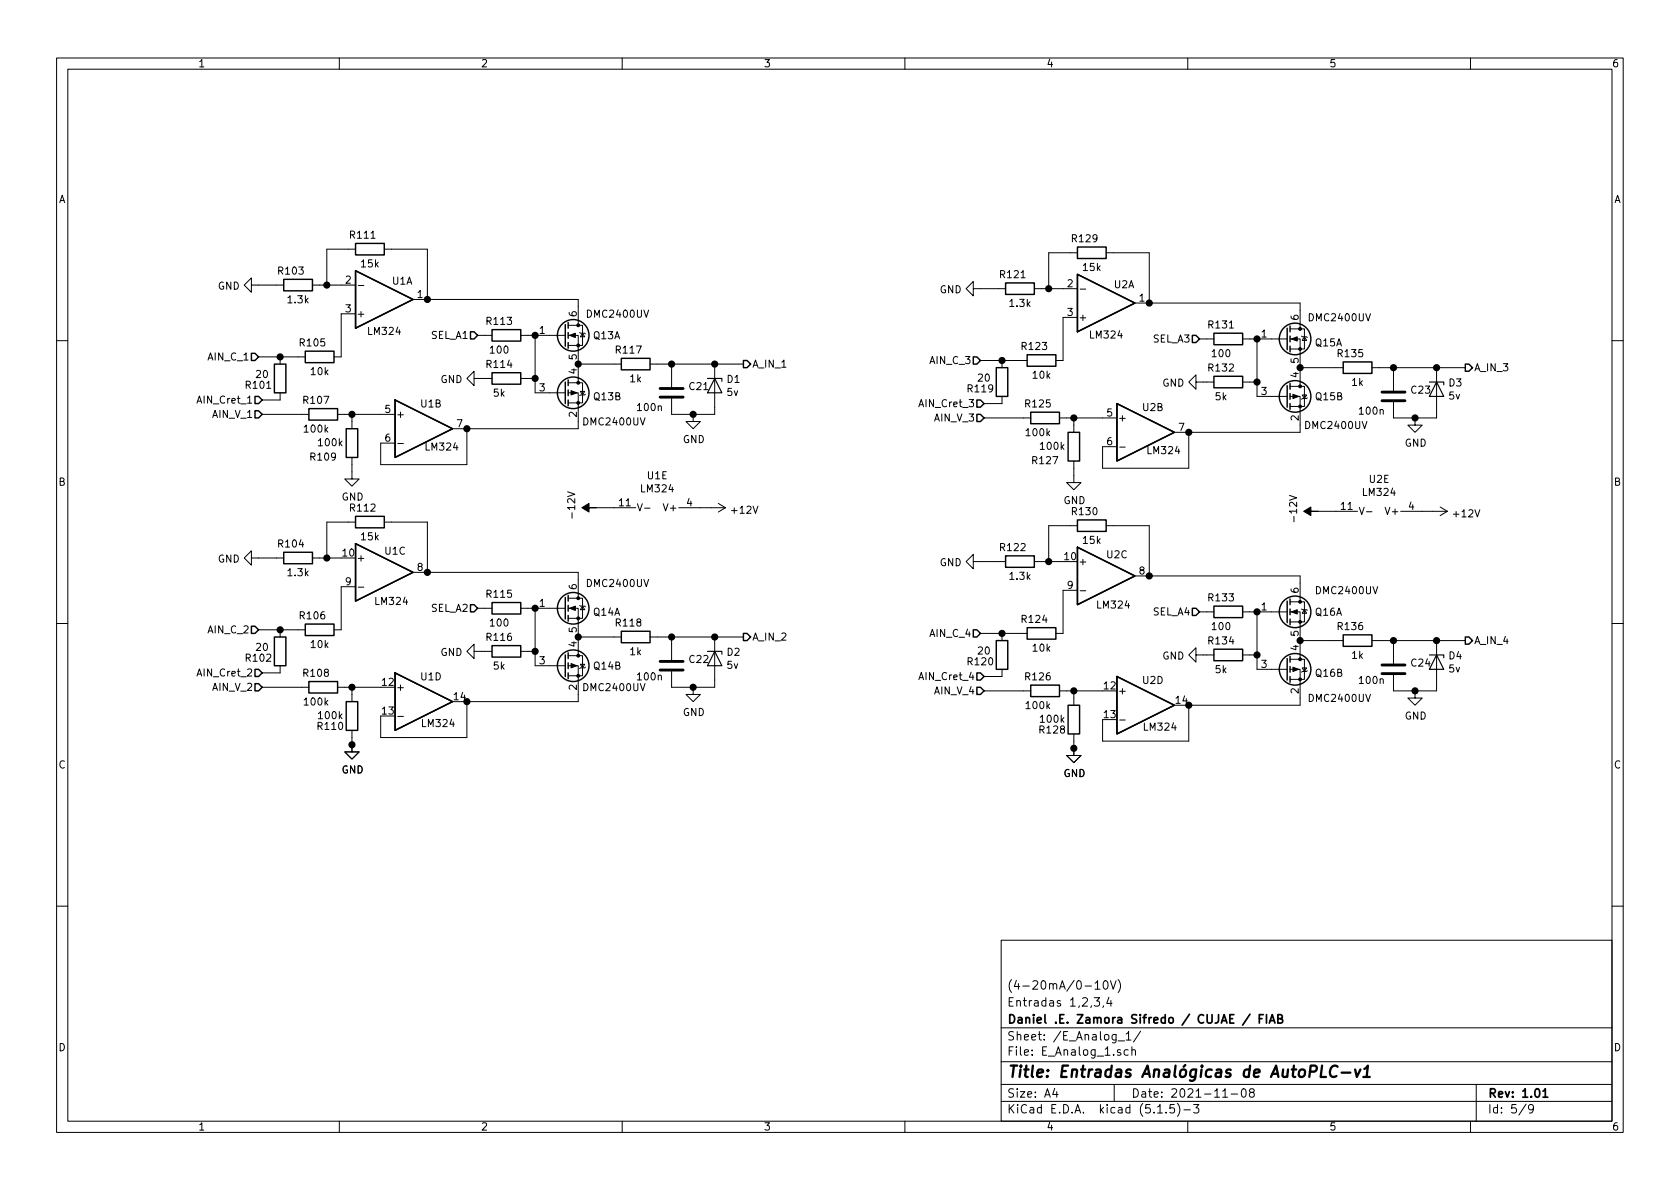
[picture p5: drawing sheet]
<svg xmlns="http://www.w3.org/2000/svg" width="297mm" height="210mm" viewBox="0 0 297 210" stroke-linecap="round" stroke-linejoin="round" font-family="sans-serif">
<g fill="none" stroke="#000" stroke-width=".18">
<path d="M10 10.3h277v189.9h-277zM12 12.2h273v186.1h-273zM60 10.3v1.9M110 10.3v1.9M160 10.3v1.9M210 10.3v1.9M260 10.3v1.9M44.4 50.4v-1.3l-1.2 1.3 1.2 1.3v-1.3h5.8M55.2 50.4h7.7M62.9 55.5h-2.6v7.6h-1.2M62.9 44.1h-5.1v6.3M63.3 50.5h1"/>
<path d="M67.9 44.1h7.7v8.9M73 53h29.2v4.5M84.5 59.3h2.5M92.1 59.3h7.8M94.6 59.3v10.2h5.3M100.5 59.3h1.7v8.4M100.5 57.5h2.5v3.6h-2.5M102.5 58.8l.1 .1h.8l.1 .1M103 58.9l.4 .7h-.8zM172.1 51v-1.2l-1.3 1.2 1.3 1.3v-1.3h5.7M182.9 51h7.6M190.5 56.1h-2.5v7.6h-1.3"/>
<path d="M190.5 44.7h-5.1v6.3M191 51.1h1M195.6 44.7h7.6v8.9M200.7 53.6h29.2v4.6M212.1 59.9h2.5M219.7 59.9h7.9M222.2 59.9v10.2h5.4M228.1 59.9h1.8v8.4M228.1 58.2h2.5v3.5h-2.5M230.1 59.4l.2 .2h.7l.1 .1M230.6 59.6l.4 .6h-.7zM10 60.2h2"/>
<path d="M45.7 63.1h8.3M46.4 73.3h8.2M49.5 63.1v1.3M49.5 69.5v1.2h-3.1M59.7 73.3h10.1M62.2 73.3v2.5M70.3 78.4h1M82.5 75.8v6.4h-15.2v-3.8h2.5M83.8 66.9v-1.2l-1.3 1.2 1.3 1.3v-1.3h3.2M92.1 66.9h2.5M100.5 69.5h1.7v6.3h-22.2M100.5 67.7h2.5v3.5h-2.5"/>
<path d="M102.2 64.4h7.7M102.6 69.2h.8l-.4 .6zM103.5 69.7l-.1 .1h-.8l-.1 .2M114.9 64.4h16.5M118.7 64.4v4M122.6 73.3v1.2h1.2l-1.2 1.3-1.3-1.3h1.3M126.4 64.4v8.9h-7.7v-2.8M173.4 63.7h8.2M174 73.9h8.2M177.2 63.7v1.3M177.2 70.1v1.3h-3.2M187.3 73.9h10.2"/>
<path d="M189.9 73.9v2.5M198 79.1h1M210.2 76.4v6.4h-15.3v-3.8h2.6M211.5 67.6v-1.3l-1.3 1.3 1.3 1.2v-1.2h3.1M219.7 67.6h2.5M228.1 70.1h1.8v6.3h-22.3M228.1 68.3h2.5v3.6h-2.5M229.9 65h7.6M230.3 69.8h.7l-.4 .7zM231.1 70.4l-.1 .1h-.7l-.2 .1M242.6 65h16.5M246.4 65v4.1"/>
<path d="M250.2 73.9v1.3h1.3l-1.3 1.2-1.3-1.2h1.3M254 65v8.9h-7.6v-2.8M285 60.2h2M44.4 98.7v-1.3l-1.2 1.3 1.2 1.2v-1.2h5.8M55.2 98.7h5.1M62.2 80.9v3.8h1.3l-1.3 1.3-1.2-1.3h1.2M62.9 92.3h-5.1v6.4M67.9 92.3h7.7v8.9M105.4 89.8h7M112.7 89.1l.4 1.2 .5-1.2M114 89.9h.9M120 89.8h8.3"/>
<path d="M127 89l1.3 .8M128.3 89.8l-1.3 .7M172.1 99.3v-1.3l-1.3 1.3 1.3 1.3v-1.3h5.7M182.9 99.3h5.1M189.9 81.5v3.8h1.2l-1.2 1.3-1.3-1.3h1.3M190.5 93h-5.1v6.3M195.6 93h7.6v8.8M233 90.4h7M240.3 89.7l.5 1.3 .4-1.3M241.6 90.5h1M247.6 90.4h8.3M254.6 89.7l1.3 .7"/>
<path d="M255.9 90.4l-1.3 .8M10 110.3h2M45.7 111.4h8.3M49.5 111.4v1.2M49.5 117.7v1.3h-3.1M62.9 103.8h-2.6v7.6h-1.2M63.3 103.8h1M73 101.2h29.2v4.6M83.8 115.2v-1.3l-1.3 1.3 1.3 1.3v-1.3h3.2M84.5 107.6h2.5M92.1 107.6h7.8M92.1 115.2h2.5"/>
<path d="M94.6 107.6v10.1h5.3M100.5 117.7h1.7v6.4h-19.7v6.3h-15.2v-3.8M100.5 115.9h2.5v3.6h-2.5M100.5 107.6h1.7v8.3M100.5 105.8h2.5v3.5h-2.5M102.2 112.6h7.7M102.5 107.1l.1 .1h.8l.1 .1M102.6 117.5h.8l-.4 .6zM103 107.2l.4 .6h-.8zM103.5 118l-.1 .1h-.8l-.1 .1M114.9 112.6h16.5M118.7 112.6v4.1"/>
<path d="M126.4 112.6v8.9h-7.7v-2.8M173.4 112h8.2M177.2 112v1.3M177.2 118.4v1.2h-3.2M190.5 104.4h-2.5v7.6h-1.3M191 104.5h1M200.7 101.8h29.2v4.6M211.5 115.8v-1.3l-1.3 1.3 1.3 1.3v-1.3h3.1M212.1 108.2h2.5M219.7 108.2h7.9M219.7 115.8h2.5M222.2 108.2v10.2h5.4"/>
<path d="M228.1 108.2h1.8v8.4M228.1 106.4h2.5v3.6h-2.5M228.1 118.4h1.8v6.3h-19.7v6.4h-15.3v-3.9M228.1 116.6h2.5v3.5h-2.5M229.9 113.3h7.6M230.1 107.7l.2 .1h.7l.1 .1M230.3 118.1h.7l-.4 .6zM230.6 107.8l.4 .7h-.7zM231.1 118.6l-.1 .1h-.7l-.2 .2M242.6 113.3h16.5M246.4 113.3v4M254 113.3v8.9h-7.6v-2.8"/>
<path d="M285 110.3h2M46.4 121.5h8.2M59.7 121.5h7.6M62.2 129.2v3.8h1.3l-1.3 1.2-1.2-1.2h1.2M62.2 121.5v2.6M70.3 126.7h1M122.6 121.5v1.3h1.2l-1.2 1.3-1.3-1.3h1.3M174 122.2h8.2M187.3 122.2h7.6M189.9 129.8v3.8h1.2l-1.2 1.3-1.3-1.3h1.3M189.9 122.2v2.5M198 127.3h1"/>
<path d="M250.2 122.2v1.2h1.3l-1.3 1.3-1.3-1.3h1.3M10 160.2h2M177 166.3h108v32h-108zM193.5 176.4h.9l-.5 .6 .4 .1v.7l-.2 .1-.6-.1M193.6 173.9l.5-.5v1.5M193.6 174.9h.9M195.1 177.8l-.1 .3M195.2 173.6l.2-.2a.8 .8 0 0 1 .5 .8 .8 .8 0 0 1-.5 .7l-.2-.1-.2-.4zM196.1 176.3l-.4 1.1h.9M196.3 173.4l.5 1.5 .5-1.5M196.4 176.9v1M197.7 173.2a1.71 1.71 0 0 1 0 2.3"/>
<path d="M285 160.2h2M60 198.3v1.9M110 198.3v1.9M160 198.3v1.9M177 194.8h108M177 191.8h108M177 187.8h108M177 181.8h108M186.5 192.5l-.4 1h1M186.8 193v1M197 191.8v3M197.7 184.1h1.1"/>
<path d="M199.1 182.8l.4-.4v1.5M199.1 183.9h.9M199.5 185.7l-.4-.1-.3 .3v.6l.3 .1 .4-.1M200.1 185.7l.2-.1 .4 .1 .1 .9M200.1 185.1v1.5M201.7 182.3l-1.3 2M204.7 196.8h.8M206.2 196.7v.1M207.6 195.3h-.7l-.1 .7 .2-.1 .5 .1 .2 .2-.1 .5-.2 .1-.6-.1M208.2 195.1a1.71 1.71 0 0 1 0 2.3M209.3 196.3h1.2M210 198.3v1.9"/>
<path d="M211 195.3h1l-.5 .6 .4 .1v.7l-.2 .1-.7-.1M216.2 194h.8M217.7 193.5h1.1M219.6 192.7l.4-.2a.94 .94 0 0 1 0 1.5 .82 .82 0 0 1-.4-1.3zM221.2 193.2l-.3-.3 .1-.2 .2-.2 .4 .1 .2 .2-.1 .2-.6 .2a.48 .48 0 0 0-.1 .7l.2 .1 .5-.1a.48 .48 0 0 0-.1-.7h-.1M260 198.3v1.9M261 191.8v6.5M269.8 195.2l-1.2 2M271.1 196l-.3 .3-.4-.1-.1-.2v-.4l.1-.2 .4-.1 .2 .2a1.19 1.19 0 0 1-.2 1.2l-.4 .1"/>
</g>
<path d="M221 179.3l-1.3 2M223.4 179.4h-.7v1.5M223.9 179.4v1.5M222.7 180.1h.4M224.4 180.9l.5-1.5 .5 1.5M224.6 180.5h.7M225.9 180.1h.5l.2-.1 .1-.3-.3-.3h-.5v1.5h.6l.3-.3a.41 .41 0 0 0-.4-.5M272.8 193l.4-.5v1.5M272.8 194h.9" fill="none" stroke="#000" stroke-width=".3"/>
<path d="M236.5 188.6a.88 .88 0 0 0-1 0 .88 .88 0 0 0-.4 1 .7 .7 0 0 0 .4 .8 .7 .7 0 0 0 .8-.1M237.2 189.7h1.6M239.6 189.1l.3 1.3 .6-1.3M241 190.4h1.2M241.2 189l.7-.6-.3 2" fill="none" stroke="#000" stroke-width=".41"/>
<g fill="none" stroke="#000" stroke-width=".25">
<path d="M50.2 49.4h5v2h-5zM62.9 43h5v2.1h-5zM62.9 47.9l10.1 5.1-10.1 5zM83.2 58.7h.6l.7 .6-.7 .6h-.6zM87 58.3h5.1v2h-5.1zM99.9 57.4v3.8M100.5 57v1M100.5 58.8v1M177.8 50h5.1v2.1h-5.1zM190.5 43.7h5.1v2h-5.1zM190.5 48.5l10.2 5.1-10.2 5.1zM210.8 59.3h.7l.6 .6-.6 .7h-.7z"/>
<path d="M214.6 58.9h5.1v2.1h-5.1zM227.6 58v3.8M228.1 57.7v1M228.1 59.4v1M44.4 62.5h.7l.6 .6-.6 .6h-.7zM45.1 72.6h.6l.7 .7-.7 .6h-.6zM45.1 70.1h.6l.7 .6-.7 .7h-.6zM48.5 64.4h2v5.1h-2zM54 62.1h5.1v2h-5.1zM54.6 72.3h5.1v2h-5.1zM61.2 75.8h2v5.1h-2zM69.8 70.7l10.2 5.1-10.2 5.1z"/>
<path d="M87 65.9h5.1v2h-5.1zM99.9 67.6v3.8M100.5 60.6v1M100.5 67.2v1M100.5 69v1M100.5 70.7v1M109.9 63.4h5v2h-5zM131.4 63.7h.7l.6 .7-.6 .6h-.7zM172.1 63.1h.6l.7 .6-.7 .7h-.6zM172.7 73.3h.7l.6 .6-.6 .6h-.7zM172.7 70.7h.7l.6 .7-.6 .6h-.7zM176.1 65h2.1v5.1h-2.1z"/>
<path d="M181.6 62.7h5.1v2.1h-5.1zM182.2 72.9h5.1v2h-5.1zM188.8 76.4h2.1v5.1h-2.1zM197.5 71.4l10.1 5-10.1 5.1zM214.6 66.5h5.1v2.1h-5.1zM227.6 68.2v3.8M228.1 61.2v1M228.1 67.8v1M228.1 69.6v1M228.1 71.4v1M237.5 64h5.1v2h-5.1zM259.1 64.4h.6l.6 .6-.6 .7h-.6z"/>
<path d="M50.2 97.7h5v2h-5zM62.9 91.3h5v2h-5zM62.9 96.1l10.1 5.1-10.1 5.1zM177.8 98.3h5.1v2h-5.1zM190.5 91.9h5.1v2.1h-5.1zM190.5 96.8l10.2 5-10.2 5.1zM44.4 110.7h.7l.6 .7-.6 .6h-.7zM45.1 118.4h.6l.7 .6-.7 .6h-.6zM48.5 112.6h2v5.1h-2zM54 110.4h5.1v2h-5.1zM69.8 119l10.2 5.1-10.2 5.1zM83.2 106.9h.6l.7 .7-.7 .6h-.6z"/>
<path d="M87 106.5h5.1v2.1h-5.1zM87 114.2h5.1v2h-5.1zM99.9 105.7v3.8M99.9 115.8v3.8M100.5 105.3v1M100.5 107.1v1M100.5 108.8v1M100.5 115.4v1.1M100.5 117.2v1M100.5 119v1M109.9 111.6h5v2.1h-5zM131.4 112h.7l.6 .6-.6 .7h-.7z"/>
<path d="M172.1 111.4h.6l.7 .6-.7 .6h-.6zM172.7 119h.7l.6 .6-.6 .7h-.7zM176.1 113.3h2.1v5.1h-2.1zM181.6 111h5.1v2h-5.1zM197.5 119.6l10.1 5.1-10.1 5.1zM210.8 107.6h.7l.6 .6-.6 .6h-.7zM214.6 107.2h5.1v2h-5.1zM214.6 114.8h5.1v2h-5.1zM227.6 106.3v3.8M227.6 116.5v3.8M228.1 105.9v1M228.1 107.7v1"/>
<path d="M228.1 109.5v1M228.1 116.1v1M228.1 117.9v1M228.1 119.6v1M237.5 112.3h5.1v2h-5.1zM259.1 112.6h.6l.6 .7-.6 .6h-.6zM45.1 120.9h.6l.7 .6-.7 .7h-.6zM54.6 120.5h5.1v2h-5.1zM61.2 124.1h2v5.1h-2zM172.7 121.5h.7l.6 .7-.6 .6h-.7zM182.2 121.2h5.1v2h-5.1zM188.8 124.7h2.1v5.1h-2.1z"/>
<circle cx="101.3" cy="59.3" r="2.79"/>
<circle cx="229" cy="59.9" r="2.79"/>
<circle cx="101.3" cy="69.5" r="2.79"/>
<circle cx="229" cy="70.1" r="2.79"/>
<circle cx="101.3" cy="107.6" r="2.79"/>
<circle cx="101.3" cy="117.7" r="2.79"/>
<circle cx="229" cy="108.2" r="2.79"/>
<circle cx="229" cy="118.4" r="2.79"/>
</g>
<g fill="#000" stroke="#000" stroke-width=".18">
<path d="M100.7 59.3l1-.4v.8zM228.3 59.9l1.1-.3v.7zM101 69.1l1 .4-1 .3zM228.6 69.7l1 .4-1 .4zM102.9 89.8l1.2-.8v.8h1.3h-1.3v.7zM230.5 90.4l1.3-.7v.7h1.2h-1.2v.8zM100.7 107.6l1-.4v.7zM101 117.3l1 .4-1 .4zM228.3 108.2l1.1-.4v.8zM228.6 118l1 .4-1 .3z"/>
<circle cx="102.2" cy="57.5" r=".25"/>
<circle cx="229.9" cy="58.2" r=".25"/>
<circle cx="102.2" cy="61.1" r=".25"/>
<circle cx="102.2" cy="71.2" r=".25"/>
<circle cx="102.2" cy="67.7" r=".25"/>
<circle cx="229.9" cy="68.3" r=".25"/>
<circle cx="229.9" cy="61.7" r=".25"/>
<circle cx="229.9" cy="71.9" r=".25"/>
<circle cx="102.2" cy="115.9" r=".25"/>
<circle cx="102.2" cy="105.8" r=".25"/>
<circle cx="102.2" cy="119.5" r=".25"/>
<circle cx="102.2" cy="109.3" r=".25"/>
<circle cx="229.9" cy="116.6" r=".25"/>
<circle cx="229.9" cy="106.4" r=".25"/>
<circle cx="229.9" cy="110" r=".25"/>
<circle cx="229.9" cy="120.1" r=".25"/>
</g>
<path d="M125.1 66.9h2.5v.5M126.4 66.9l1.2 2.6h-2.5zM252.7 67.6h2.6v.5M254 67.6l1.3 2.5h-2.6zM125.1 115.2h2.5v.5M126.4 115.2l1.2 2.5h-2.5zM252.7 115.8h2.6v.5M254 115.8l1.3 2.6h-2.6z" fill="none" stroke="#000" stroke-width=".2"/>
<path d="M116.7 70.2h4.1M116.7 68.7h4.1M244.3 70.9h4.1M244.3 69.3h4.1M116.7 118.5h4.1M116.7 117h4.1M244.3 119.1h4.1M244.3 117.6h4.1" fill="none" stroke="#000" stroke-width=".51"/>
<g fill="#000" stroke="#000" stroke-width=".25">
<circle cx="57.8" cy="50.4" r=".51"/>
<circle cx="75.6" cy="53" r=".51"/>
<circle cx="94.6" cy="59.3" r=".51"/>
<circle cx="185.4" cy="51" r=".51"/>
<circle cx="203.2" cy="53.6" r=".51"/>
<circle cx="222.3" cy="59.9" r=".51"/>
<circle cx="49.5" cy="63.1" r=".51"/>
<circle cx="62.2" cy="73.3" r=".51"/>
<circle cx="82.6" cy="75.8" r=".51"/>
<circle cx="94.6" cy="66.9" r=".51"/>
<circle cx="102.2" cy="64.4" r=".51"/>
<circle cx="118.7" cy="64.4" r=".51"/>
<circle cx="122.6" cy="73.3" r=".51"/>
<circle cx="126.4" cy="64.4" r=".51"/>
<circle cx="177.2" cy="63.7" r=".51"/>
<circle cx="189.9" cy="73.9" r=".51"/>
<circle cx="210.2" cy="76.4" r=".51"/>
<circle cx="222.3" cy="67.6" r=".51"/>
<circle cx="229.9" cy="65" r=".51"/>
<circle cx="246.4" cy="65" r=".51"/>
<circle cx="250.2" cy="73.9" r=".51"/>
<circle cx="254" cy="65" r=".51"/>
<circle cx="57.8" cy="98.7" r=".51"/>
<circle cx="185.4" cy="99.3" r=".51"/>
<circle cx="49.5" cy="111.4" r=".51"/>
<circle cx="75.6" cy="101.2" r=".51"/>
<circle cx="94.6" cy="107.6" r=".51"/>
<circle cx="94.6" cy="115.2" r=".51"/>
<circle cx="102.2" cy="112.6" r=".51"/>
<circle cx="118.7" cy="112.6" r=".51"/>
<circle cx="126.4" cy="112.6" r=".51"/>
<circle cx="177.2" cy="112" r=".51"/>
<circle cx="203.2" cy="101.8" r=".51"/>
<circle cx="222.3" cy="115.8" r=".51"/>
<circle cx="222.3" cy="108.2" r=".51"/>
<circle cx="229.9" cy="113.3" r=".51"/>
<circle cx="246.4" cy="113.3" r=".51"/>
<circle cx="254" cy="113.3" r=".51"/>
<circle cx="62.2" cy="121.5" r=".51"/>
<circle cx="62.2" cy="131.7" r=".51"/>
<circle cx="82.6" cy="124.1" r=".51"/>
<circle cx="122.6" cy="121.5" r=".51"/>
<circle cx="189.9" cy="122.2" r=".51"/>
<circle cx="189.9" cy="132.3" r=".51"/>
<circle cx="210.2" cy="124.7" r=".51"/>
<circle cx="250.2" cy="122.2" r=".51"/>
</g>
<text font-size="2.8" x="178" y="190.5">Title: Entradas Analógicas de AutoPLC-v1</text>
<g font-size="2.1">
<text x="178" y="178">Entradas 1,2,3,4</text>
<text x="178" y="175">(4-20mA/0-10V)</text>
<text x="178" y="184">Sheet: /E_Analog_1/</text>
<text x="178" y="181">Daniel .E. Zamora Sifredo / CUJAE / FIAB</text>
<text x="178" y="186.7">File: E_Analog_1.sch</text>
<text x="178" y="196.9">KiCad E.D.A. kicad (5.1.5)-3</text>
<text x="178" y="194.1">Size: A4</text>
<text x="200" y="194.1">Date: 2021-11-08</text>
<text x="263" y="194.1">Rev: 1.01</text>
<text x="263" y="196.9">Id: 5/9</text>
</g>
<g font-size="1.8">
<text x="35" y="11.9">1</text>
<text x="85" y="11.9">2</text>
<text x="135" y="11.9">3</text>
<text x="185" y="11.9">4</text>
<text x="235" y="11.9">5</text>
<text x="285" y="11.9">6</text>
<text x="10.4" y="35.9">A</text>
<text x="285.4" y="35.9">A</text>
<text x="62" y="42.2">R111</text>
<text x="63.9" y="47.3">15k</text>
<text x="189.7" y="42.8">R129</text>
<text x="191.6" y="47.9">15k</text>
<text x="38.5" y="51.2">GND</text>
<text x="49.3" y="48.6">R103</text>
<text x="51" y="53.6">1.3k</text>
<text x="61.1" y="50.2">2</text>
<text x="69.4" y="50.3">U1A</text>
<text x="73.8" y="52.7">1</text>
<text x="166.1" y="51.9">GND</text>
<text x="177" y="49.2">R121</text>
<text x="188.7" y="50.8">2</text>
<text x="197" y="51">U2A</text>
<text x="201.4" y="53.3">1</text>
<text x="61.1" y="55.2">3</text>
<text x="63" y="56.1">+</text>
<text x="65.2" y="59.2">LM324</text>
<text x="76.3" y="59.9">SEL_A1</text>
<text x="86.2" y="57.4">R113</text>
<text x="95.4" y="59">1</text>
<text x="102" y="56" transform="rotate(-90 102 56)">6</text>
<text x="104" y="56.2">DMC2400UV</text>
<text x="105" y="60">Q13A</text>
<text x="178.6" y="54.3">1.3k</text>
<text x="188.7" y="55.9">3</text>
<text x="190.6" y="56.8">+</text>
<text x="192.8" y="59.9">LM324</text>
<text x="213.8" y="58.1">R131</text>
<text x="223" y="59.7">1</text>
<text x="229.6" y="56.6" transform="rotate(-90 229.6 56.6)">6</text>
<text x="231.6" y="56.8">DMC2400UV</text>
<text x="36.9" y="63.7">AIN_C_1</text>
<text x="53.1" y="61.3">R105</text>
<text x="86.2" y="65.1">R114</text>
<text x="86.8" y="62.5">100</text>
<text x="102" y="63.6" transform="rotate(-90 102 63.6)">5</text>
<text x="109" y="62.5">R117</text>
<text x="133" y="65">A_IN_1</text>
<text x="164.6" y="64.4">AIN_C_3</text>
<text x="180.8" y="61.9">R123</text>
<text x="203.9" y="60.6">SEL_A3</text>
<text x="213.8" y="65.7">R132</text>
<text x="214.4" y="63.2">100</text>
<text x="229.6" y="64.2" transform="rotate(-90 229.6 64.2)">5</text>
<text x="232.6" y="61.3">Q15A</text>
<text x="236.7" y="63.2">R135</text>
<text x="260.6" y="65.7">A_IN_3</text>
<text x="35.3" y="71.4">AIN_Cret_1</text>
<text x="43.6" y="68.8">R101</text>
<text x="45.4" y="66.8">20</text>
<text x="53.8" y="71.4">R107</text>
<text x="55" y="66.3">10k</text>
<text x="77.9" y="67.7">GND</text>
<text x="87.3" y="70.1">5k</text>
<text x="95.4" y="69.2">3</text>
<text x="102" y="66.1" transform="rotate(-90 102 66.1)">4</text>
<text x="105.1" y="70.8">Q13B</text>
<text x="111.4" y="67.6">1k</text>
<text x="121.9" y="69">C21</text>
<text x="128.6" y="67.7">D1</text>
<text x="128.6" y="70">5v</text>
<text x="171.2" y="69.4">R119</text>
<text x="173" y="67.5">20</text>
<text x="182.7" y="67">10k</text>
<text x="205.5" y="68.4">GND</text>
<text x="214.9" y="70.8">5k</text>
<text x="223" y="69.8">3</text>
<text x="229.6" y="66.8" transform="rotate(-90 229.6 66.8)">4</text>
<text x="232.7" y="70.8">Q15B</text>
<text x="239.1" y="68.2">1k</text>
<text x="249.6" y="69.6">C23</text>
<text x="256.2" y="68.3">D3</text>
<text x="256.2" y="70.7">5v</text>
<text x="37.6" y="73.9">AIN_V_1</text>
<text x="53.9" y="76.5">100k</text>
<text x="68.1" y="73">5</text>
<text x="70" y="73.9">+</text>
<text x="74.4" y="72.1">U1B</text>
<text x="80.8" y="75.6">7</text>
<text x="102" y="73.8" transform="rotate(-90 102 73.8)">2</text>
<text x="103.4" y="75.2">DMC2400UV</text>
<text x="112.9" y="72.7">100n</text>
<text x="162.9" y="72">AIN_Cret_3</text>
<text x="165.3" y="74.5">AIN_V_3</text>
<text x="181.4" y="72.1">R125</text>
<text x="181.6" y="77.1">100k</text>
<text x="195.7" y="73.7">5</text>
<text x="197.6" y="74.5">+</text>
<text x="202.1" y="72.7">U2B</text>
<text x="208.4" y="76.2">7</text>
<text x="229.6" y="74.4" transform="rotate(-90 229.6 74.4)">2</text>
<text x="231" y="75.9">DMC2400UV</text>
<text x="240.5" y="73.3">100n</text>
<text x="55" y="81.5">R109</text>
<text x="56.4" y="78.9">100k</text>
<text x="68.1" y="78.1">6</text>
<text x="75.4" y="79.7">LM324</text>
<text x="120.7" y="78.4">GND</text>
<text x="182.7" y="82.1">R127</text>
<text x="184.1" y="79.5">100k</text>
<text x="195.7" y="78.7">6</text>
<text x="203" y="80.3">LM324</text>
<text x="248.4" y="79">GND</text>
<text x="10.4" y="85.9">B</text>
<text x="60.4" y="88.5">GND</text>
<text x="109.5" y="89.5">11</text>
<text x="113.5" y="87.1">LM324</text>
<text x="114.5" y="84.8">U1E</text>
<text x="121.4" y="89.5">4</text>
<text x="188" y="89.1">GND</text>
<text x="241.1" y="87.7">LM324</text>
<text x="242.1" y="85.4">U2E</text>
<text x="285.4" y="85.9">B</text>
<text x="62" y="90.5">R112</text>
<text x="63.9" y="95.5">15k</text>
<text x="101.7" y="91.3" transform="rotate(-90 101.7 91.3)">-12V</text>
<text x="117.7" y="90.4">V+</text>
<text x="129.5" y="90.9">+12V</text>
<text x="189.7" y="91.1">R130</text>
<text x="229.3" y="91.9" transform="rotate(-90 229.3 91.9)">-12V</text>
<text x="237.2" y="90.2">11</text>
<text x="245.3" y="91.1">V+</text>
<text x="249.1" y="90.2">4</text>
<text x="257.1" y="91.5">+12V</text>
<text x="38.5" y="99.5">GND</text>
<text x="49.3" y="96.8">R104</text>
<text x="51" y="101.9">1.3k</text>
<text x="60.6" y="98.4">10</text>
<text x="63" y="99.3">+</text>
<text x="68.1" y="98.1">U1C</text>
<text x="73.8" y="101">8</text>
<text x="166.1" y="100.1">GND</text>
<text x="177" y="97.5">R122</text>
<text x="188.3" y="99.1">10</text>
<text x="190.6" y="99.9">+</text>
<text x="191.6" y="96.2">15k</text>
<text x="195.7" y="98.7">U2C</text>
<text x="201.4" y="101.6">8</text>
<text x="61.1" y="103.5">9</text>
<text x="66.5" y="107">LM324</text>
<text x="86.2" y="105.7">R115</text>
<text x="95.4" y="107.3">1</text>
<text x="102" y="104.2" transform="rotate(-90 102 104.2)">6</text>
<text x="104" y="103.8">DMC2400UV</text>
<text x="178.6" y="102.5">1.3k</text>
<text x="188.7" y="104.1">9</text>
<text x="194.1" y="107.6">LM324</text>
<text x="213.8" y="106.3">R133</text>
<text x="223" y="107.9">1</text>
<text x="229.6" y="104.9" transform="rotate(-90 229.6 104.9)">6</text>
<text x="232.9" y="105.1">DMC2400UV</text>
<text x="36.9" y="112">AIN_C_2</text>
<text x="53.1" y="109.5">R106</text>
<text x="76.3" y="108.2">SEL_A2</text>
<text x="86.2" y="113.3">R116</text>
<text x="86.8" y="110.8">100</text>
<text x="102" y="111.9" transform="rotate(-90 102 111.9)">5</text>
<text x="105" y="108.9">Q14A</text>
<text x="109" y="110.8">R118</text>
<text x="133" y="113.3">A_IN_2</text>
<text x="164.6" y="112.6">AIN_C_4</text>
<text x="180.8" y="110.2">R124</text>
<text x="203.9" y="108.8">SEL_A4</text>
<text x="213.8" y="114">R134</text>
<text x="214.4" y="111.4">100</text>
<text x="229.6" y="112.5" transform="rotate(-90 229.6 112.5)">5</text>
<text x="232.6" y="108.9">Q16A</text>
<text x="236.7" y="111.4">R136</text>
<text x="260.6" y="113.9">A_IN_4</text>
<text x="35.3" y="119.6">AIN_Cret_2</text>
<text x="43.6" y="117">R102</text>
<text x="45.4" y="115.1">20</text>
<text x="53.8" y="119.7">R108</text>
<text x="55" y="114.6">10k</text>
<text x="77.9" y="116">GND</text>
<text x="87.3" y="118.4">5k</text>
<text x="95.4" y="117.5">3</text>
<text x="102" y="114.4" transform="rotate(-90 102 114.4)">4</text>
<text x="105.1" y="118.4">Q14B</text>
<text x="111.4" y="115.9">1k</text>
<text x="121.9" y="117.2">C22</text>
<text x="128.6" y="116">D2</text>
<text x="128.6" y="118.3">5v</text>
<text x="171.2" y="117.6">R120</text>
<text x="173" y="115.7">20</text>
<text x="182.7" y="115.2">10k</text>
<text x="205.5" y="116.6">GND</text>
<text x="214.9" y="119">5k</text>
<text x="223" y="118.1">3</text>
<text x="229.6" y="115" transform="rotate(-90 229.6 115)">4</text>
<text x="232.7" y="119.7">Q16B</text>
<text x="239.1" y="116.5">1k</text>
<text x="249.6" y="117.9">C24</text>
<text x="256.2" y="116.6">D4</text>
<text x="256.2" y="118.9">5v</text>
<text x="37.6" y="122.2">AIN_V_2</text>
<text x="53.9" y="124.8">100k</text>
<text x="67.6" y="121.3">12</text>
<text x="70" y="122.2">+</text>
<text x="74.4" y="120.3">U1D</text>
<text x="80.3" y="123.8">14</text>
<text x="102" y="122" transform="rotate(-90 102 122)">2</text>
<text x="103.4" y="122.2">DMC2400UV</text>
<text x="112.9" y="120.3">100n</text>
<text x="162.9" y="120.3">AIN_Cret_4</text>
<text x="165.3" y="122.8">AIN_V_4</text>
<text x="181.4" y="120.3">R126</text>
<text x="181.6" y="125.4">100k</text>
<text x="195.2" y="121.9">12</text>
<text x="197.6" y="122.8">+</text>
<text x="202.1" y="120.9">U2D</text>
<text x="207.9" y="124.5">14</text>
<text x="229.6" y="122.7" transform="rotate(-90 229.6 122.7)">2</text>
<text x="231.6" y="124.1">DMC2400UV</text>
<text x="240.5" y="120.9">100n</text>
<text x="56.3" y="129.1">R110</text>
<text x="56.4" y="127.2">100k</text>
<text x="67.6" y="126.4">13</text>
<text x="74.7" y="128.6">LM324</text>
<text x="120.7" y="126.6">GND</text>
<text x="183.9" y="129.7">R128</text>
<text x="184.1" y="127.8">100k</text>
<text x="195.2" y="127">13</text>
<text x="202.4" y="129.2">LM324</text>
<text x="248.4" y="127.2">GND</text>
<text x="10.4" y="135.9">C</text>
<text x="60.4" y="136.8">GND</text>
<text x="188" y="137.4">GND</text>
<text x="285.4" y="135.9">C</text>
<text x="10.4" y="185.9">D</text>
<text x="285.4" y="185.9">D</text>
<text x="35" y="199.9">1</text>
<text x="85" y="199.9">2</text>
<text x="135" y="199.9">3</text>
<text x="185" y="199.9">4</text>
<text x="235" y="199.9">5</text>
<text x="285" y="199.9">6</text>
</g>
</svg>
